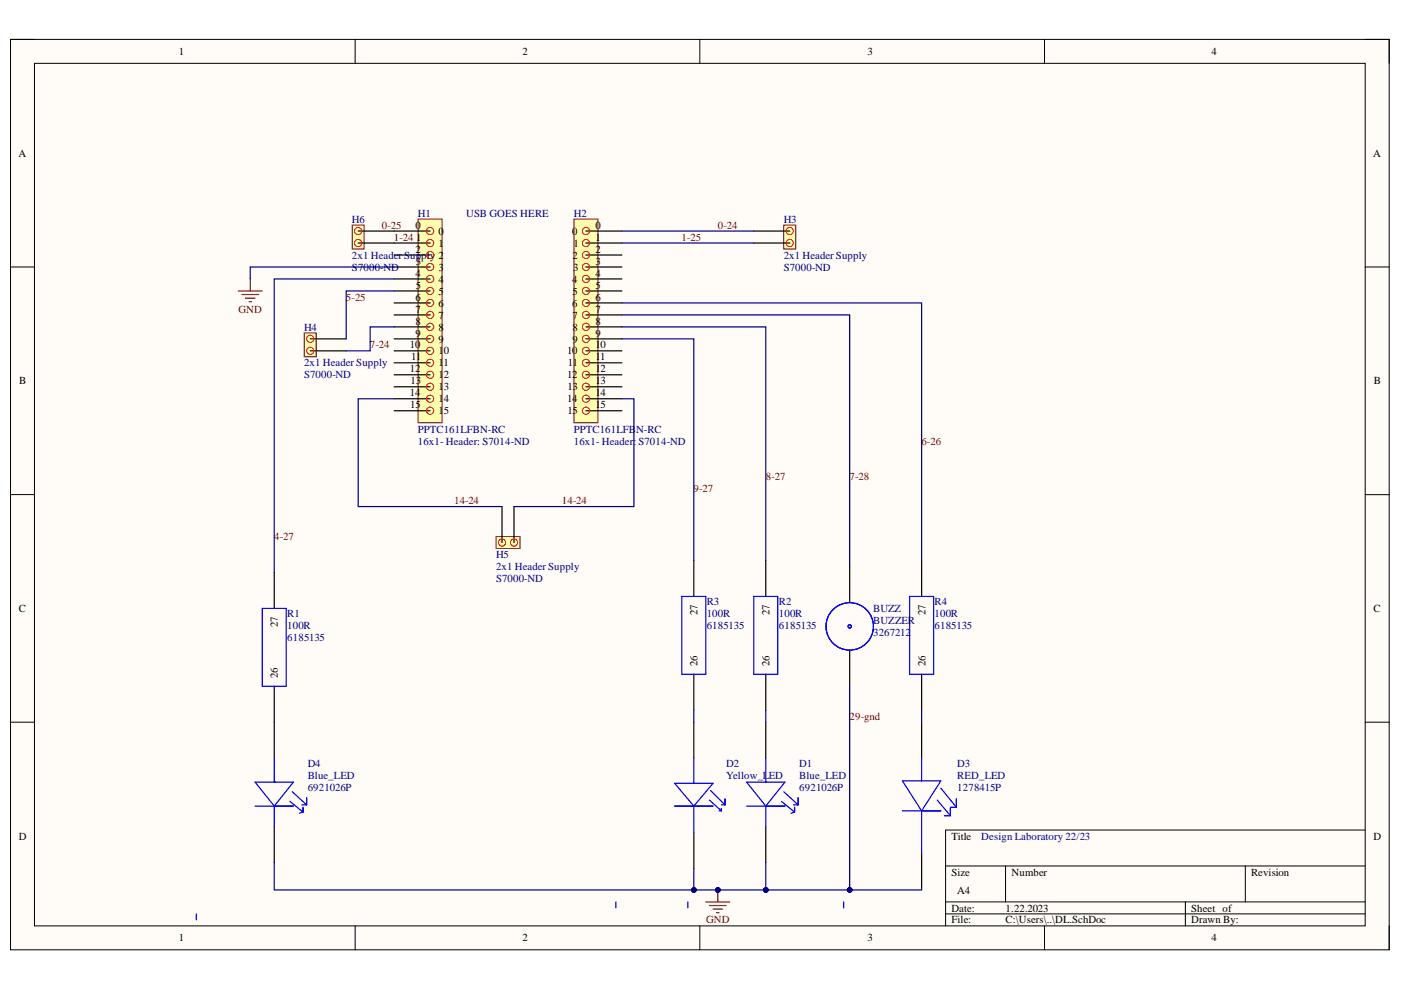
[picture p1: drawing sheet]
<svg xmlns="http://www.w3.org/2000/svg" width="297mm" height="210mm" viewBox="0 0 297 210" stroke-linecap="round" stroke-linejoin="round" font-family="sans-serif">
<path d="M2.2 8.4h292.3v193h-292.3z" fill-rule="evenodd" fill="#fffcf8"/>
<path d="M2.2 8.4h292.3v193h-292.3z" fill="none" stroke="#000" stroke-width=".21"/>
<path d="M7.3 13.4h282.1v182.9h-282.1z" fill-rule="evenodd" fill="#fffcf8"/>
<g fill="none" stroke="#000" stroke-width=".21">
<path d="M2.2 8.3h5.1M7.3 13.4h282.1v182.9h-282.1zM75.3 8.3v5.1M148.4 8.3v5.1M221.5 8.4v5M289.4 8.4h5.1v5M2.2 56.6h5.1M289.4 56.6h5.1M2.2 104.9h5.1M289.4 104.9h5.1M2.2 153.1h5.1M289.4 153.1h5.1"/>
<path d="M289.4 176h-88.9v20.3M75.3 196.3v5.1M148.4 196.3v5.1M200.5 183.6h88.9M200.5 191.2h88.9M200.5 193.8h88.9M213.2 183.6v7.6M221.5 196.3v5.1M251.3 191.2v5.1M264 183.6v7.6M294.5 196.3v5.1"/>
</g>
<path d="M88.6 46.4h5.1v43.2h-5.1z" fill-rule="evenodd" fill="#ffffb0"/>
<path d="M88.6 46.4h5.1v43.2h-5.1z" fill="none" stroke="#800000" stroke-width=".21"/>
<g fill="none" stroke="#000" stroke-width=".25">
<path d="M83.6 49h7.6M83.6 51.5h7.6M83.6 54.1h7.6M83.6 56.6h7.6M83.6 59.1h7.6M83.6 61.7h7.6M83.6 64.2h7.6M83.6 66.8h7.6M83.6 69.3h7.6M83.6 71.8h7.6M83.6 74.4h7.6M83.6 76.9h7.6"/>
<path d="M83.6 79.5h7.6M83.6 82h7.6M83.6 84.5h7.6M83.6 87.1h7.6M58.1 153.1v7.6M147.1 153.1v7.6M162.4 153.1v7.6M195.4 153.1v7.6M58.1 175.2v7.6M147.1 176.5v7.6M162.4 175.2v7.6M195.4 180.8v7.6"/>
</g>
<g fill="none" stroke="#f00" stroke-width=".21">
<circle cx="91.2" cy="59.1" r=".76"/>
<circle cx="91.2" cy="51.5" r=".76"/>
<circle cx="91.2" cy="54.1" r=".76"/>
<circle cx="91.2" cy="49" r=".76"/>
<circle cx="91.2" cy="56.6" r=".76"/>
<circle cx="91.2" cy="66.8" r=".76"/>
<circle cx="91.2" cy="74.4" r=".76"/>
<circle cx="91.2" cy="79.5" r=".76"/>
<circle cx="91.2" cy="71.8" r=".76"/>
<circle cx="91.2" cy="61.7" r=".76"/>
<circle cx="91.2" cy="69.3" r=".76"/>
<circle cx="91.2" cy="76.9" r=".76"/>
<circle cx="91.2" cy="64.2" r=".76"/>
<circle cx="91.2" cy="82" r=".76"/>
<circle cx="91.2" cy="87.1" r=".76"/>
<circle cx="91.2" cy="84.5" r=".76"/>
</g>
<g fill="none" stroke="#00f" stroke-width=".25">
<path d="M54.1 165.8h8.1l-4.1 5.1zM54.1 170.9h8.1M58.1 160.7v5.1M58.1 170.9v4.3M61.5 169.9l2.7 2.3M62 167.9l3 2.8M64 170.7h1M64.2 171.2v1M64.2 172.2l-.7 .2M65 169.1v1.6M143 170.9h8.2M143 166.1h8.2l-4.1 4.8z"/>
<path d="M147.1 160.7v5.4M147.1 170.9v5.6M150.4 169.6l2.6 2.3M150.7 167.6l3 3.1M152.4 171.9h.6M153 170.7h.7M153 171.4v.5M153.7 169.4v1.3M158.3 165.8h8.1l-4 5.1zM158.3 170.9h8.1M162.4 160.7v5.1M162.4 170.9v4.3"/>
<path d="M165.7 169.9l2.8 2.3M166.2 167.9l3 2.8M168.2 170.7h1M168.5 171.2v1M168.5 172.2l-.8 .2M169.2 169.1v1.6M191.3 171.9h8.2M191.3 165.6h8.2l-4.1 6.3zM195.4 160.7v4.9M195.4 171.9v8.9M198.7 169.6l2.8 3.3M199.5 167.1l3.3 4.1"/>
<path d="M200.2 172.9h1.3M201.5 171.2h1.3M201.5 171.4v1.5M202.8 169.4v1.8"/>
</g>
<path d="M53.1 59.1v2.6M50.5 61.7h5.1M51.3 62.4h3.5M52 63.2h2.1M52.8 64h.5M149.6 191.2h5.1M150.4 192h3.6M151.2 192.7h2M151.9 193.5h.6M152.2 188.7v2.5" fill="none" stroke="#800000" stroke-width=".25"/>
<circle cx="152.2" cy="188.7" r=".51" fill="#000080"/>
<circle cx="152.2" cy="188.7" r=".51" fill="none" stroke="#000080" stroke-width=".21"/>
<path d="M121.7 46.4h5.1v43.2h-5.1z" fill-rule="evenodd" fill="#ffffb0"/>
<path d="M121.7 46.4h5.1v43.2h-5.1z" fill="none" stroke="#800000" stroke-width=".21"/>
<g fill="none" stroke="#000" stroke-width=".25">
<path d="M124.2 49h7.7M124.2 51.5h7.7M124.2 54.1h7.7M124.2 56.6h7.7M124.2 59.1h7.7M124.2 61.7h7.7M124.2 64.2h7.7M124.2 66.8h7.7M124.2 69.3h7.7M124.2 71.8h7.7M124.2 74.4h7.7M124.2 76.9h7.7"/>
<path d="M124.2 79.5h7.7M124.2 82h7.7M124.2 84.5h7.7M124.2 87.1h7.7"/>
</g>
<g fill="none" stroke="#f00" stroke-width=".21">
<circle cx="124.2" cy="59.1" r=".76"/>
<circle cx="124.2" cy="51.5" r=".76"/>
<circle cx="124.2" cy="54.1" r=".76"/>
<circle cx="124.2" cy="49" r=".76"/>
<circle cx="124.2" cy="56.6" r=".76"/>
<circle cx="124.2" cy="66.8" r=".76"/>
<circle cx="124.2" cy="74.4" r=".76"/>
<circle cx="124.2" cy="79.5" r=".76"/>
<circle cx="124.2" cy="71.8" r=".76"/>
<circle cx="124.2" cy="61.7" r=".76"/>
<circle cx="124.2" cy="69.3" r=".76"/>
<circle cx="124.2" cy="76.9" r=".76"/>
<circle cx="124.2" cy="64.2" r=".76"/>
<circle cx="124.2" cy="82" r=".76"/>
<circle cx="124.2" cy="87.1" r=".76"/>
<circle cx="124.2" cy="84.5" r=".76"/>
</g>
<path d="M166.2 47.7h2.5v5.1h-2.5z" fill-rule="evenodd" fill="#ffffb0"/>
<path d="M166.2 47.7h2.5v5.1h-2.5z" fill="none" stroke="#800000" stroke-width=".21"/>
<path d="M159.8 49h7.6M159.8 51.5h7.6M147.1 118.8v7.7M162.4 118.8v7.7M195.4 118.8v7.7M58.1 121.4v7.6M180.1 120.1v7.6M180.1 137.9v7.6M58.1 145.5v7.6M147.1 143v7.6M162.4 143v7.6M195.4 143v7.6" fill="none" stroke="#000" stroke-width=".25"/>
<g fill="none" stroke="#f00" stroke-width=".21">
<circle cx="167.4" cy="51.5" r=".76"/>
<circle cx="167.4" cy="49" r=".76"/>
</g>
<g fill="none" stroke="#00f" stroke-width=".25">
<path d="M55.6 129h5.1v16.5h-5.1zM144.6 126.5h5v16.5h-5zM159.8 126.5h5.1v16.5h-5.1zM192.9 126.5h5v16.5h-5zM41.6 193.8v1.2M130.6 191.2v1.3M145.8 191.2v1.3M178.9 191.2v1.3"/>
<circle cx="180.2" cy="132.8" r="5"/>
<circle cx="180.2" cy="132.8" r=".35"/>
</g>
<path d="M64.5 70.6h2.5v5.1h-2.5z" fill-rule="evenodd" fill="#ffffb0"/>
<path d="M64.5 70.6h2.5v5.1h-2.5z" fill="none" stroke="#800000" stroke-width=".21"/>
<path d="M65.8 74.4h7.6M65.8 71.8h7.6" fill="none" stroke="#000" stroke-width=".25"/>
<g fill="none" stroke="#f00" stroke-width=".21">
<circle cx="65.8" cy="71.8" r=".76"/>
<circle cx="65.8" cy="74.4" r=".76"/>
</g>
<path d="M105.2 113.8h5.1v2.5h-5.1z" fill-rule="evenodd" fill="#ffffb0"/>
<path d="M105.2 113.8h5.1v2.5h-5.1z" fill="none" stroke="#800000" stroke-width=".21"/>
<path d="M106.4 107.4v7.6M109 107.4v7.6" fill="none" stroke="#000" stroke-width=".25"/>
<g fill="none" stroke="#f00" stroke-width=".21">
<circle cx="106.4" cy="115" r=".76"/>
<circle cx="109" cy="115" r=".76"/>
</g>
<path d="M74.7 47.7h2.5v5.1h-2.5z" fill-rule="evenodd" fill="#ffffb0"/>
<path d="M74.7 47.7h2.5v5.1h-2.5z" fill="none" stroke="#800000" stroke-width=".21"/>
<path d="M75.9 51.5h7.7M75.9 49h7.7" fill="none" stroke="#000" stroke-width=".25"/>
<g fill="none" stroke="#f00" stroke-width=".21">
<circle cx="75.9" cy="49" r=".76"/>
<circle cx="75.9" cy="51.5" r=".76"/>
</g>
<path d="M83.6 56.6h-30.5v2.5M83.6 59.1h-25.5v62.3M131.9 71.8h15.2v47M131.9 69.3h30.5v49.5M131.9 64.2h63.5v54.6M147.1 150.6v2.5M162.4 150.6v2.5M195.4 150.6v2.5M147.1 184.1v4.6" fill="none" stroke="#000080" stroke-width=".25"/>
<circle cx="147.1" cy="188.7" r=".51" fill="#000080"/>
<circle cx="147.1" cy="188.7" r=".51" fill="none" stroke="#000080" stroke-width=".21"/>
<path d="M58.1 182.8v5.9h137.3v-.3" fill="none" stroke="#000080" stroke-width=".25"/>
<circle cx="147.1" cy="188.7" r=".51" fill="#000080"/>
<circle cx="147.1" cy="188.7" r=".51" fill="none" stroke="#000080" stroke-width=".21"/>
<circle cx="152.2" cy="188.7" r=".51" fill="#000080"/>
<circle cx="152.2" cy="188.7" r=".51" fill="none" stroke="#000080" stroke-width=".21"/>
<circle cx="162.4" cy="188.7" r=".51" fill="#000080"/>
<circle cx="162.4" cy="188.7" r=".51" fill="none" stroke="#000080" stroke-width=".21"/>
<circle cx="180.1" cy="188.7" r=".51" fill="#000080"/>
<circle cx="180.1" cy="188.7" r=".51" fill="none" stroke="#000080" stroke-width=".21"/>
<path d="M162.4 182.8v5.9" fill="none" stroke="#000080" stroke-width=".25"/>
<circle cx="162.4" cy="188.7" r=".51" fill="#000080"/>
<circle cx="162.4" cy="188.7" r=".51" fill="none" stroke="#000080" stroke-width=".21"/>
<path d="M131.9 66.8h48.2v53.3M180.1 145.5v43.2" fill="none" stroke="#000080" stroke-width=".25"/>
<circle cx="180.1" cy="188.7" r=".51" fill="#000080"/>
<circle cx="180.1" cy="188.7" r=".51" fill="none" stroke="#000080" stroke-width=".21"/>
<path d="M131.9 49h27.9M131.9 51.5h27.9M83.6 61.7h-10.2v10.1M83.6 69.3h-5.1v5.1h-5.1M83.6 84.5h-7.7v22.9h30.5M131.9 84.5h2.5v22.9h-25.4" fill="none" stroke="#000080" stroke-width=".25"/>
<g font-size="2.3">
<text x="37.9" y="11.7">1</text>
<text x="110.7" y="11.7">2</text>
<text x="183.9" y="11.7">3</text>
<text x="256.9" y="11.7">4</text>
<text x="3.9" y="33.3">A</text>
<text x="291.1" y="33.3">A</text>
<text x="88.1" y="48.5">0</text>
<text x="88.1" y="53.6">2</text>
<text x="88.2" y="51.1">1</text>
<text x="93" y="49.8">0</text>
<text x="93" y="52.3">1</text>
<text x="121.3" y="49.8">0</text>
<text x="121.6" y="52.3">1</text>
<text x="126.2" y="48.5">0</text>
<text x="126.2" y="51.1">1</text>
<text x="126.2" y="53.6">2</text>
<text x="88.1" y="58.7">4</text>
<text x="88.2" y="56.1">3</text>
<text x="93" y="57.4">3</text>
<text x="93" y="59.9">4</text>
<text x="121.3" y="59.9">4</text>
<text x="121.4" y="54.9">2</text>
<text x="121.5" y="57.4">3</text>
<text x="126.2" y="56.1">3</text>
<text x="126.2" y="58.7">4</text>
<text x="88.1" y="63.7">6</text>
<text x="88.2" y="61.2">5</text>
<text x="93" y="62.5">5</text>
<text x="93" y="65">6</text>
<text x="121.3" y="65">6</text>
<text x="121.4" y="62.5">5</text>
<text x="126.2" y="61.2">5</text>
<text x="126.2" y="63.7">6</text>
<text x="88.1" y="66.3">7</text>
<text x="88.1" y="68.8">8</text>
<text x="88.1" y="71.4">9</text>
<text x="93" y="67.5">7</text>
<text x="93" y="70.1">8</text>
<text x="121.4" y="67.5">7</text>
<text x="121.4" y="70.1">8</text>
<text x="126.2" y="66.3">7</text>
<text x="126.2" y="68.8">8</text>
<text x="126.2" y="71.4">9</text>
<text x="86.9" y="73.9">10</text>
<text x="87.1" y="76.4">11</text>
<text x="93" y="72.6">9</text>
<text x="93" y="75.2">1</text>
<text x="93" y="77.7">1</text>
<text x="94" y="77.7">1</text>
<text x="94.1" y="75.2">0</text>
<text x="120.2" y="75.2">10</text>
<text x="120.4" y="77.7">11</text>
<text x="121.4" y="72.6">9</text>
<text x="126.2" y="73.9">1</text>
<text x="126.2" y="76.4">1</text>
<text x="127.2" y="76.4">1</text>
<text x="127.3" y="73.9">0</text>
<text x="4.1" y="81.5">B</text>
<text x="86.9" y="79">12</text>
<text x="87.1" y="81.5">13</text>
<text x="93" y="80.2">1</text>
<text x="93" y="82.8">1</text>
<text x="94.1" y="80.2">2</text>
<text x="94.1" y="82.8">3</text>
<text x="120.2" y="80.2">12</text>
<text x="120.3" y="82.8">13</text>
<text x="126.2" y="79">1</text>
<text x="126.2" y="81.5">1</text>
<text x="127.3" y="79">2</text>
<text x="127.3" y="81.5">3</text>
<text x="291.3" y="81.5">B</text>
<text x="86.9" y="84">14</text>
<text x="87" y="86.6">15</text>
<text x="93" y="85.3">1</text>
<text x="93" y="87.8">1</text>
<text x="94.1" y="85.3">4</text>
<text x="94.1" y="87.8">5</text>
<text x="120.2" y="85.3">14</text>
<text x="120.3" y="87.8">15</text>
<text x="126.2" y="84">1</text>
<text x="126.2" y="86.6">1</text>
<text x="127.3" y="84">4</text>
<text x="127.3" y="86.6">5</text>
<text x="4" y="129.8">C</text>
<text x="147.9" y="130.4" transform="rotate(-90 147.9 130.4)">27</text>
<text x="163.1" y="130.4" transform="rotate(-90 163.1 130.4)">27</text>
<text x="196.2" y="130.4" transform="rotate(-90 196.2 130.4)">27</text>
<text x="291.2" y="129.8">C</text>
<text x="58.9" y="133" transform="rotate(-90 58.9 133)">27</text>
<text x="58.9" y="143.7" transform="rotate(-90 58.9 143.7)">26</text>
<text x="147.9" y="141.2" transform="rotate(-90 147.9 141.2)">26</text>
<text x="163.1" y="141.2" transform="rotate(-90 163.1 141.2)">26</text>
<text x="196.2" y="141.2" transform="rotate(-90 196.2 141.2)">26</text>
<text x="4" y="178">D</text>
<text x="201.7" y="178">Title</text>
<text x="291.2" y="178">D</text>
<text x="201.7" y="185.7">Size</text>
<text x="214.5" y="185.7">Number</text>
<text x="265.2" y="185.7">Revision</text>
<text x="203" y="189.5">A4</text>
<text x="201.7" y="193.3">Date:</text>
<text x="201.7" y="195.8">File:</text>
<text x="213.2" y="193.3">1.22.2023</text>
<text x="213.2" y="195.8">C:\Users\..\DL.SchDoc</text>
<text x="252.6" y="193.3">Sheet of</text>
<text x="252.6" y="195.8">Drawn By:</text>
<text x="37.9" y="199.6">1</text>
<text x="110.7" y="199.6">2</text>
<text x="183.9" y="199.6">3</text>
<text x="256.9" y="199.6">4</text>
</g>
<g font-size="2.3" fill="#000080">
<text x="74.6" y="47.3">H6</text>
<text x="88.6" y="46">H1</text>
<text x="98.8" y="46">USB GOES HERE</text>
<text x="121.7" y="46">H2</text>
<text x="166.2" y="47.3">H3</text>
<text x="74.6" y="57.4">S7000-ND</text>
<text x="74.6" y="54.9">2x1 Header Sup</text>
<text x="89.3" y="54.9">ply 2</text>
<text x="166.2" y="57.4">S7000-ND</text>
<text x="166.2" y="54.9">2x1 Header Supply</text>
<text x="64.5" y="70.1">H4</text>
<text x="64.5" y="77.7">2x1 Header Supply</text>
<text x="64.5" y="80.2">S7000-ND</text>
<text x="88.6" y="94.3">16x1- Header: S7014-ND</text>
<text x="88.6" y="91.7">PPTC161LFBN-RC</text>
<text x="121.7" y="94.3">16x1- Header:</text>
<text x="121.7" y="91.7">PPTC161LFBN-RC</text>
<text x="135.4" y="94.3">S7014-ND</text>
<text x="105.2" y="118.4">H5</text>
<text x="105.2" y="123.4">S7000-ND</text>
<text x="105.2" y="120.9">2x1 Header Supply</text>
<text x="60.9" y="130.8">R1</text>
<text x="149.8" y="128.3">R3</text>
<text x="149.8" y="130.8">100R</text>
<text x="165.2" y="128.3">R2</text>
<text x="165.2" y="130.8">100R</text>
<text x="185.1" y="129.9">BUZZ</text>
<text x="198.1" y="128.3">R4</text>
<text x="198.1" y="130.8">100R</text>
<text x="60.9" y="135.9">6185135</text>
<text x="60.9" y="133.3">100R</text>
<text x="149.8" y="133.3">6185135</text>
<text x="165.2" y="133.3">6185135</text>
<text x="185.1" y="134.9">3267212</text>
<text x="185.1" y="132.4">BUZZER</text>
<text x="198.1" y="133.3">6185135</text>
<text x="65.2" y="167.6">6921026P</text>
<text x="65.2" y="162.6">D4</text>
<text x="65.2" y="165.1">Blue_LED</text>
<text x="154" y="162.6">D2</text>
<text x="154" y="165.1">Yellow_LED</text>
<text x="169.5" y="167.6">6921026P</text>
<text x="169.5" y="162.6">D1</text>
<text x="169.5" y="165.1">Blue_LED</text>
<text x="203" y="167.6">1278415P</text>
<text x="203" y="162.6">D3</text>
<text x="203" y="165.1">RED_LED</text>
<text x="208" y="178">Design Laboratory 22/23</text>
</g>
<g font-size="2.3" fill="#800000">
<text x="81" y="48.5">0-25</text>
<text x="83.5" y="51.1">1-24</text>
<text x="144.5" y="51.1">1-25</text>
<text x="152.2" y="48.5">0-24</text>
<text x="73.4" y="63.7">5-25</text>
<text x="50.6" y="66.3">GND</text>
<text x="78.4" y="73.9">7-24</text>
<text x="195.4" y="94.3">6-26</text>
<text x="162.4" y="101.9">8-27</text>
<text x="180.1" y="101.9">7-28</text>
<text x="96.3" y="106.9">14-24</text>
<text x="119.1" y="106.9">14-24</text>
<text x="147" y="104.4">9-27</text>
<text x="58.1" y="114.6">4-27</text>
<text x="180.1" y="152.7">29-gnd</text>
<text x="149.8" y="195.8">GND</text>
</g>
</svg>
